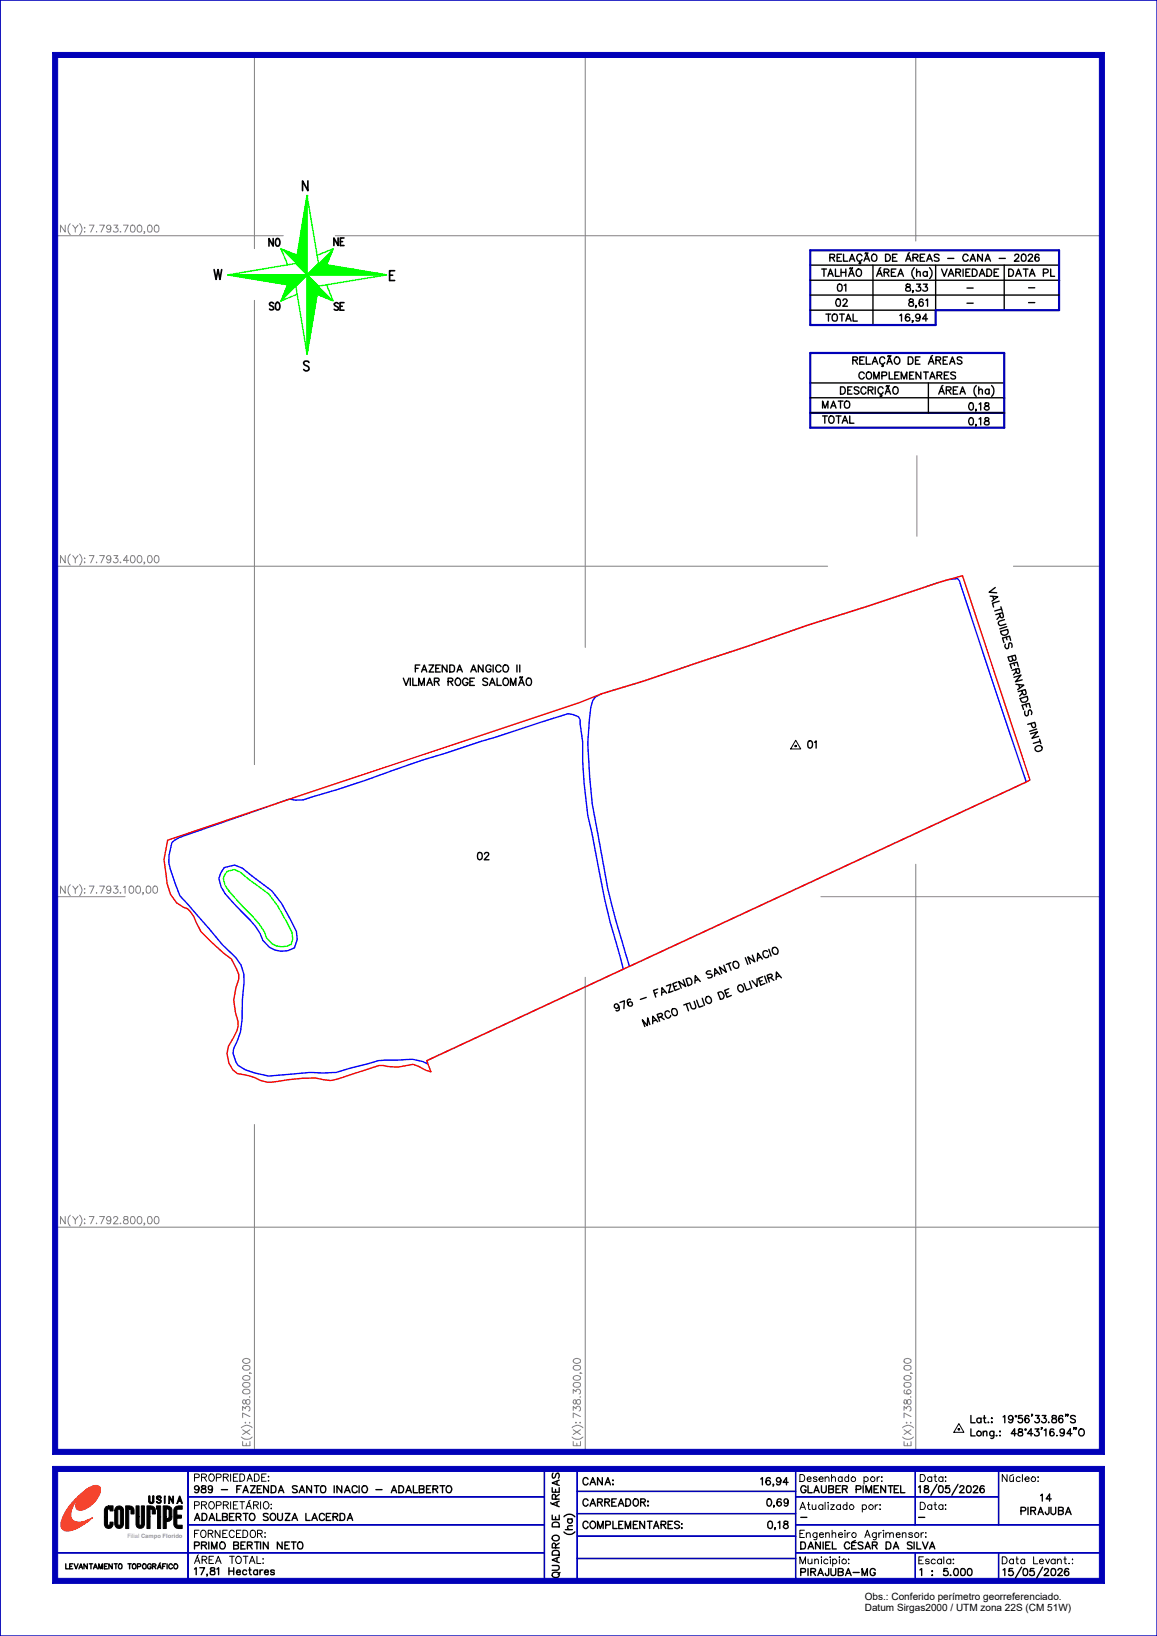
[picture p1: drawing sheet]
<svg xmlns="http://www.w3.org/2000/svg" width="210mm" height="297mm" viewBox="0 0 210 297" stroke-linecap="round" stroke-linejoin="round" font-family="sans-serif">
<!-- layer: QUADRO_DE_AREAS_COMPLEMENTARES -->
<path d="M147.1 75h35.2" fill="none" stroke="#0000b8" stroke-width=".4"/>
<!-- layer: MARGEM -->
<path d="M0 0h210v297h-210zM0 0v297" fill="none" stroke="#0000b8" stroke-width=".25"/>
<g fill="none" stroke="#0000b8" stroke-width=".18">
<path d="M9.6 266.2h190.9l-1 .9h-189zM34.1 266.7h.1v20.3h-.1zM34.1 276.8h64.7v.1h-64.7zM34.1 271.7h64.7v.1h-64.7zM34.1 276.8h64.7M34.1 271.8h64.7M34.1 266.7v20.3M98.8 266.7h.1v20h-.1zM98.8 266.7v20M104.7 266.7h.1v20h-.1zM104.7 270.7h39.7v.1h-39.7zM104.7 274.7h39.7v.2h-39.7z"/>
<path d="M104.7 278.8h39.7v.1h-39.7zM104.7 266.7v20M104.7 270.7h39.7M104.7 274.8h39.7M104.7 278.9h39.7M144.4 266.7h.1v20h-.1zM144.4 276.8h55.6v.1h-55.6zM144.4 271.7h36.9v.1h-36.9zM144.4 276.8h55.6M144.4 271.8h36.9M144.4 266.7v20M166.1 266.7h.1v10.1h-.1z"/>
<path d="M166.1 266.7v10.1M181.2 266.7h.1v10.1h-.1zM181.3 266.7v10.1M10 281.9h88.8v.1h-88.8zM10 281.9h88.8M104.7 282.9h39.7v.1h-39.7zM104.7 282.9h39.7M144.4 281.9h55.6v.1h-55.6zM144.4 281.9h55.6M166.1 281.9h.1v5h-.1zM166.1 281.9v5M181.2 281.9h.1v5h-.1z"/>
<path d="M181.3 281.9v5"/>
</g>
<path d="M9.6 266.2h190.9l-1 .9h-189z" fill="#0000b8"/>
<path d="M200.5 266.2v21.2l-1-.9v-19.4z" fill="none" stroke="#0000b8" stroke-width=".18"/>
<path d="M200.5 266.2v21.2l-1-.9v-19.4z" fill="#0000b8"/>
<path d="M9.6 287.4l.9-.9h189l1 .9z" fill="none" stroke="#0000b8" stroke-width=".18"/>
<path d="M9.6 287.4l.9-.9h189l1 .9z" fill="#0000b8"/>
<path d="M9.6 266.2l.9 .9v19.4l-.9 .9z" fill="none" stroke="#0000b8" stroke-width=".18"/>
<path d="M9.6 266.2l.9 .9v19.4l-.9 .9z" fill="#0000b8"/>
<path d="M34.1 266.7h.1v20.1h-.1zM34.1 266.7v20.1" fill="none" stroke="#0000b8" stroke-width=".18"/>
<path d="M27 271.6h.2v1a.29 .29 0 0 0 .3 .2 .29 .29 0 0 0 .2-.2v-1h.2v1a.44 .44 0 0 1-.4 .3 .44 .44 0 0 1-.5-.3zM28.5 271.7l.1-.1a.46 .46 0 0 1 .7 .4h-.2a.26 .26 0 0 0-.3-.3 .26 .26 0 0 0-.2 .3l.6 .3 .1 .2-.8-.3-.1-.2zM28.5 271.7l.1-.1a.46 .46 0 0 1 .7 .4h-.2a.26 .26 0 0 0-.3-.3 .26 .26 0 0 0-.2 .3l.6 .3a.42 .42 0 0 1-.3 .6 .42 .42 0 0 1-.5-.3h.1a.28 .28 0 0 0 .4 .2 .28 .28 0 0 0 .2-.3l-.6-.3-.1-.2zM29.8 271.6h.2v1.3h-.2zM30.6 271.6h.2l.5 1v-1h.2v1.3h-.2l-.5-1v1h-.2zM32.6 271.6h.1l.4 1.3h-.2l-.1-.3h-.4l-.1 .3h-.2zM32.6 271.9l.2 .5h-.3z" fill="none" stroke="#000" stroke-width=".18"/>
<g fill="#000">
<path d="M27 271.6h.2v1a.29 .29 0 0 0 .3 .2 .29 .29 0 0 0 .2-.2v-1h.2v1a.44 .44 0 0 1-.4 .3 .44 .44 0 0 1-.5-.3z" fill-rule="evenodd"/>
<path d="M28.5 271.7l.1-.1a.46 .46 0 0 1 .7 .4h-.2a.26 .26 0 0 0-.3-.3 .26 .26 0 0 0-.2 .3l.6 .3 .1 .2-.8-.3-.1-.2z" fill-rule="evenodd"/>
<path d="M28.5 271.7l.1-.1a.46 .46 0 0 1 .7 .4h-.2a.26 .26 0 0 0-.3-.3 .26 .26 0 0 0-.2 .3l.6 .3a.42 .42 0 0 1-.3 .6 .42 .42 0 0 1-.5-.3h.1a.28 .28 0 0 0 .4 .2 .28 .28 0 0 0 .2-.3l-.6-.3-.1-.2z" fill-rule="evenodd"/>
<path d="M29.8 271.6v1.3h.2v-1.3zM30.6 271.6v1.3h.2v-1l.5 1h.2v-1.3h-.2v1l-.5-1zM32.6 271.6l-.5 1.3h.2l.1-.3h.4l.1 .3h.2l-.4-1.3zM32.6 271.9l.2 .5h-.3z" fill-rule="evenodd"/>
</g>
<path d="M14.4 271.6l1.6-1.4-1.6 1.7z" fill="none" stroke="#ff3f00" stroke-width=".18"/>
<path d="M14.4 271.6l1.6-1.4-1.6 1.7z" fill-rule="evenodd" fill="#ff3f00"/>
<path d="M18.9 275.4h.6v1.3a.23 .23 0 0 0 .2 .2 .23 .23 0 0 0 .3-.2v-.4h.5a.91 .91 0 0 1-.8 1.2 .78 .78 0 0 1-.8-.8z" fill="none" stroke="#000" stroke-width=".18"/>
<path d="M18.9 275.4h.6v1.3a.23 .23 0 0 0 .2 .2 .23 .23 0 0 0 .3-.2v-.4h.5a.91 .91 0 0 1-.8 1.2 .78 .78 0 0 1-.8-.8z" fill-rule="evenodd" fill="#000"/>
<path d="M13.5 272.3l1.9-1.7a7.2 7.2 0 0 0-2.5 4.4 1.3 1.3 0 0 0 1.6 1.3l.8-.1 1.5-.7a8.1 8.1 0 0 1-4.7 2.5l-.2-.1a1.15 1.15 0 0 1-.8-1.7 9.2 9.2 0 0 1 2.4-3.9zM15.4 270.7a2.42 2.42 0 0 1 2.6-.9 1.58 1.58 0 0 1-.2 2 4.1 4.1 0 0 1-3.6 2.3 1.18 1.18 0 0 1-.2-1.7l.3-.6zM15.4 270.6l.7-.4z" fill="none" stroke="#ff3f00" stroke-width=".18"/>
<path d="M15.4 270.7a3.6 3.6 0 0 0-1.6 2.9 1.18 1.18 0 0 0 1.8 .2 4.5 4.5 0 0 0 2.6-3.6 1.1 1.1 0 0 0-1.7-.3zM15.4 270.6l.7-.4zM14.2 271.6a8.7 8.7 0 0 0-3.1 5.2 1.25 1.25 0 0 0 2 1l.7-.2 1.5-.9 1.5-1.2-.5 .3a2.88 2.88 0 0 1-3.1 .2 2.36 2.36 0 0 1 .2-2.8l1.1-1.6 .9-1z" fill-rule="evenodd" fill="#ff3f00"/>
<path d="M19.2 273.6l.5-.2h.8v.9h-.5v-.4l-.4 .1-.1 1.4h-.6v-1.3zM21.1 273.5a.8 .8 0 0 1 .9 0 .8 .8 0 0 1 .4 .7v2.4a.79 .79 0 0 1-.8 .9 .79 .79 0 0 1-.8-.8v-2.6zM21.5 274l.1-.1 .2 .2v2.6a.23 .23 0 0 1-.2 .2 .23 .23 0 0 1-.2-.2v-2.6zM22.8 273.4h.7a.79 .79 0 0 1 .8 .8v.7h-.5v-.8l-.1-.1-.3-.1v3.6h-.6zM24.7 273.4h.5v3.4l.1 .1 .4-.1v-3.4h.5v3.3a.76 .76 0 0 1-.7 .7 .76 .76 0 0 1-.8-.7zM26.7 273.4h.7a.79 .79 0 0 1 .8 .8v.7h-.6v-.8l-.1-.1-.3-.1v3.6h-.5zM28.4 273.4h.8v4.1h-.6v-3.5h-.2zM29.6 273.4h.9a.71 .71 0 0 1 .7 .8v1.2a.82 .82 0 0 1-1 .8v1.3h-.6zM30.2 273.9h.3l.2 .2v1.4l-.2 .2h-.3zM31.7 273.7l.4-.3h1v.6h-.9l-.1 .1v1h.8v.5h-.8v1.1l.1 .2h.9v.6h-.7a.87 .87 0 0 1-.9-.8v-2.6z" fill="none" stroke="#000" stroke-width=".18"/>
<g fill="#000">
<path d="M19.3 273.5l-.4 .6v1.3h.6l.1-1.4 .4-.1v.4h.5v-.9h-.8zM22.8 273.4v4.1h.6v-3.6l.3 .1 .1 .1v.8h.5v-.7a.79 .79 0 0 0-.8-.8zM24.7 273.4v3.3a.76 .76 0 0 0 .8 .7 .76 .76 0 0 0 .7-.7v-3.3h-.5v3.4l-.1 .1-.4-.1v-3.4zM26.7 273.4v4.1h.5v-3.6l.3 .1 .1 .1v.8h.6v-.7a.79 .79 0 0 0-.8-.8zM28.4 273.4v.6h.2v3.5h.6v-4.1zM29.6 273.4v4.1h.6v-1.3a.88 .88 0 0 0 1-.8v-1.2a.79 .79 0 0 0-.8-.8zM30.2 273.9h.3l.2 .2v1.4l-.2 .2h-.3zM31.9 273.5l-.4 .6v2.6a.87 .87 0 0 0 .9 .8h.7v-.6h-.9l-.1-.2v-1.1h.8v-.5h-.8v-1l.1-.1h.9v-.6h-.7z" fill-rule="evenodd"/>
<path d="M21.1 273.5l-.3 .6v2.6a.79 .79 0 0 0 .8 .8 .79 .79 0 0 0 .8-.9v-2.4a.8 .8 0 0 0-.4-.7 .8 .8 0 0 0-.9 0zM21.5 274l.1-.1 .2 .2v2.6a.23 .23 0 0 1-.2 .2 .23 .23 0 0 1-.2-.2v-2.6z" fill-rule="evenodd"/>
</g>
<path d="M27 272.6v-1h.2v1M27 272.5l.1 .2 .3 .2M27.2 272.5l.2 .3M27.4 272.8h.1M27.4 272.9h.1M27.7 272.6v-1h.2v1M27.7 272.5l-.2 .3M27.9 272.5v.2l-.4 .2" fill="none" stroke="#000" stroke-width=".25"/>
<!-- layer: QUADRO_DE_AREAS_CANA_2026 -->
<path d="M147.1 45.4h45.1v10.9h-22.4v2.7h-22.7z" fill="none" stroke="#0000b8" stroke-width=".4"/>
<path d="M147.1 48.1h45.1M147.1 50.9h45.1M147.1 53.6h45.1M158.4 48.1v10.9M169.8 48.1v8.2h-22.7M182.3 48.1v8.2" fill="none" stroke="#000" stroke-width=".25"/>
<!-- layer: SETA_NORTE -->
<g fill="none" stroke="#0f0" stroke-width=".25">
<path d="M55.7 35.5h.1M55.7 35.5l2.1 12.3 12.4 2.1-12.4 2-2.1 12.4-2-12.4-12.3-2 12.3-2.1zM55.7 35.5v28.8M55.7 35.8h.1M55.7 35.9v.1M55.7 36l-.1 .1M55.7 36.1l-.1 .2M55.7 36.3l-.1 .1M55.7 36.4l-.1 .2M55.7 36.5l-.2 .3M55.7 36.7l-.2 .2M55.7 36.8l-.2 .3"/>
<path d="M55.7 36.9l-.2 .3M55.7 37.1l-.3 .3M55.7 37.2l-.3 .3M55.7 37.3l-.3 .4M55.7 37.4l-.3 .4M55.7 37.6l-.4 .4M55.7 37.7l-.4 .4M55.7 37.8l-.4 .5M55.7 37.9l-.4 .5M55.7 38.1l-.5 .5M55.7 38.2l-.5 .5M55.7 38.3l-.5 .6"/>
<path d="M55.7 38.4l-.5 .6M55.7 38.6l-.6 .6M55.7 38.7l-.6 .6M55.7 38.8l-.6 .7M55.7 38.9l-.6 .7M55.7 39.1l-.7 .7M55.7 39.2l-.7 .8M55.7 39.3l-.7 .8M55.7 39.5l-.7 .8M55.7 39.6l-.8 .8M55.7 39.7l-.8 .9M55.7 39.9l-.8 .8"/>
<path d="M41.4 49.9h28.8M41.5 49.9h.1M41.8 49.9l-.1 .1M41.9 49.9l-.1 .1M42 49.9l-.1 .1M42.2 49.9l-.2 .1M42.3 49.9l-.1 .1M42.4 49.9l-.1 .2M42.5 49.9l-.1 .2M42.7 49.9l-.2 .2M42.8 49.9l-.2 .2M42.9 49.9l-.2 .2"/>
<path d="M43 49.9l-.2 .2M43.2 49.9l-.3 .3M43.3 49.9l-.3 .3M43.4 49.9l-.3 .3M43.5 49.9l-.3 .3M43.7 49.9l-.4 .3M43.8 49.9l-.4 .3M43.9 49.9l-.3 .4M44 49.9l-.3 .4M44.2 49.9l-.4 .4M44.3 49.9l-.4 .4M44.4 49.9l-.4 .4"/>
<path d="M44.6 49.9l-.5 .5M44.7 49.9l-.5 .5M44.8 49.9l-.5 .5M45 49.9l-.6 .5M45.1 49.9l-.5 .5M45.2 49.9l-.5 .5M45.3 49.9l-.5 .6M45.5 49.9l-.6 .6M45.6 49.9l-.6 .6M45.7 49.9l-.6 .6M45.8 49.9l-.6 .6M46 49.9l-.7 .7"/>
<path d="M46.1 49.9l-.7 .7M46.2 49.9l-.7 .7M46.3 49.9l-.7 .7M46.5 49.9l-.7 .7M46.6 49.9l-.7 .7M46.7 49.9l-.7 .8M46.8 49.9l-.7 .8M47 49.9l-.8 .8M47.1 49.9l-.8 .8M47.2 49.9l-.8 .8M47.3 49.9l-.8 .8M47.5 49.9l-.9 .9"/>
<path d="M47.6 49.9l-.9 .9M47.8 49.9l-1 .9M47.9 49.9l-1 .9M48 49.9l-1 .9M48.2 49.9l-1 1M48.3 49.9l-1 1M48.4 49.9l-1 1M48.5 49.9l-1 1M48.7 49.9l-1.1 1M48.8 49.9l-1.1 1M48.9 49.9l-1 1.1M49 49.9l-1 1.1"/>
<path d="M49.2 49.9l-1.1 1.1M49.3 49.9l-1.1 1.1M49.4 49.9l-1.1 1.1M49.5 49.9l-1.1 1.1M49.7 49.9l-1.2 1.2M49.8 49.9l-1.2 1.2M49.9 49.9l-1.2 1.2M50 49.9l-1.2 1.2M50.2 49.9l-1.3 1.2M50.3 49.9l-1.3 1.3M50.4 49.9l-1.3 1.3M50.5 49.9l-1.2 1.3"/>
<path d="M50.7 49.9l-1.3 1.3M50.8 49.9l-1.3 1.3M51 49.9l-1.4 1.3M51.1 49.9l-1.4 1.4M51.2 49.9l-1.4 1.4M51.2 45.2l2.5 2.6M51.3 49.9l-1.4 1.4M51.4 45.3l2.3 2.3M51.5 49.9l-1.5 1.4M51.6 49.9l-1.5 1.4M51.6 45.4l2.1 2.1M51.7 49.9l-1.5 1.4"/>
<path d="M51.8 49.9l-1.5 1.5M52 49.9l-1.6 1.5M52.1 49.9l-1.6 1.5M52.1 45.6l1.7 1.7M52.2 49.9l-1.6 1.5M52.2 51.7l-1.2 2.9M52.3 45.6l1.5 1.6M52.3 49.9l-1.5 1.5M52.5 49.9l-1.6 1.6M52.6 49.9l-1.6 1.6M52.7 51.7l-.8 .9M52.7 45.8l1.1 1.2"/>
<path d="M52.7 49.9l-1.6 1.6M52.8 51.8l-1 1M52.8 49.9l-1.6 1.6M52.9 45.9l.9 1M53 49.9l-1.7 1.6M53.1 49.9l-1.6 1.6M53.2 49.9l-1.6 1.7M53.3 46.1l.6 .6M53.3 49.9l-1.6 1.7M53.5 49.9l-1.7 1.7M53.5 46.1l.4 .5M53.6 49.9l-1.7 1.7"/>
<path d="M53.6 51.9l-2.5 2.5M53.7 47.8l4.1 4.1M53.7 46.3l.2 .2M53.7 49.9l-1.7 1.7M53.8 49.9l-1.7 1.8M53.9 46.3v.1M53.9 53.4l-2.9 1.2M53.9 46.4l-2.9-1.2 1.2 2.9M54 49.9l-1.8 1.8M54.1 49.9l-2 2M54.3 49.9l-2.3 2.2M54.4 49.9l-2.5 2.4"/>
<path d="M54.5 49.9l-1.9 1.8M54.6 49.9l-1.9 1.9M54.8 49.9l-3.1 3.1M54.9 49.9l-3.3 3.3M55 49.9l-3.5 3.5M55.1 49.9l-3.6 3.7M55.3 49.9l-3.9 3.9M55.4 49.9l-4.1 4.1M55.5 49.9l-4.3 4.3M55.6 49.9l-2 2M55.7 40.5l-.9 1M55.7 40l-.8 .9"/>
<path d="M55.7 40.1l-.9 .9M55.7 40.3l-.9 .9M55.7 40.4l-.9 .9M55.7 40.6l-1 1M55.7 40.8l-1 1M55.7 40.9l-1 1M55.7 41l-1 1.1M55.7 41.1l-1.1 1.1M55.7 41.3l-1.1 1.1M55.7 41.4l-1.1 1.1M55.7 41.5l-1.1 1.2M55.7 41.6l-1.1 1.2"/>
<path d="M55.7 41.8l-1.2 1.2M55.7 41.9l-1.2 1.3M55.7 42l-1.2 1.3M55.7 42.1l-1.2 1.4M55.7 42.3l-1.3 1.3M55.7 42.4l-1.3 1.4M55.7 42.5l-1.3 1.4M55.7 42.6l-1.3 1.5M55.7 42.8l-1.4 1.4M55.7 42.9l-1.4 1.5M55.7 43.1l-1.4 1.4M55.7 43.2l-1.4 1.5"/>
<path d="M55.7 43.3l-1.5 1.5M55.7 43.4l-1.5 1.6M55.7 43.6l-1.5 1.5M55.7 43.7l-1.5 1.6M55.7 43.8l-1.6 1.6M55.7 43.9l-1.6 1.7M55.7 44.1l-1.6 1.6M55.7 44.2l-1.6 1.7M55.7 44.3l-1.7 1.7M55.7 44.4l-1.7 1.8M55.7 44.6l-1.8 1.8M55.7 44.7l-1.8 1.8"/>
<path d="M55.7 44.8l-1.8 1.9M55.7 44.9l-1.8 1.9-.8-.8M55.7 45.1l-1.9 1.9M55.7 45.2l-1.9 1.9-1.3-1.4M55.7 45.3l-1.9 2M55.7 45.4l-1.9 2-2-1.9M55.7 45.6l-2 2M55.7 45.7l-2 2M55.7 45.8l-2 2.1M55.7 45.9l-1.9 2M55.7 46.1l-1.9 1.9M55.7 46.2l-1.8 1.9"/>
<path d="M55.7 46.4l-1.7 1.7M55.7 46.5l-1.6 1.7M55.7 46.6l-1.6 1.6M55.7 46.7l-1.5 1.6M55.7 46.9l-1.4 1.5M55.7 47l-1.4 1.4M55.7 47.1l-1.3 1.4M55.7 47.3l-1.3 1.3M55.7 47.4l-1.2 1.2M55.7 47.5l-1.1 1.2M55.7 47.6l-1.1 1.1M55.7 47.8l-1 1"/>
<path d="M55.7 47.9l-.9 1M55.7 48l-.9 .9M55.7 48.1l-.8 .9M55.7 48.3l-.8 .8M55.7 48.4l-.7 .7M55.7 48.5l-.6 .7M55.7 48.6l-.6 .6M55.7 48.8l-.5 .6M55.7 48.9l-.4 .5M55.7 49l-.4 .5M55.7 49.1l-.3 .4M55.7 49.3l-.3 .3"/>
<path d="M55.7 49.4l-.2 .3M55.7 49.6l-.1 .1M55.7 49.7l-.1 .1M55.7 49.8v.1M55.8 50l-.1 .1M55.9 50l-.2 .2M55.9 50.1l-.2 .2M56 50.2l-.3 .2M56.1 50.2l-.4 .4M56.1 50.3l-.4 .4M56.2 50.4l-.5 .4M56.3 50.4l-.6 .5"/>
<path d="M56.3 50.5l-.6 .6M56.4 50.5l-.7 .7M56.5 59.9l-.8 .7M56.5 59.8l-.8 .7M56.5 50.6l-.8 .7M56.5 59.6l-.8 .8M56.5 59.5l-.8 .7M56.5 50.7l-.8 .7M56.6 59.3l-.9 .8M56.6 59.2l-.9 .8M56.6 50.7l-.9 .9M56.6 59l-.9 .9"/>
<path d="M56.6 58.8l-.9 .9M56.6 50.8l-.9 .9M56.7 58.7l-1 .9M56.7 58.5l-1 1M56.7 58.4l-1 1M56.7 58.2l-1 1M56.7 50.9l-1 .9M56.8 58.1l-1.1 1M56.8 57.9l-1.1 1.1M56.8 50.9l-1.1 1M56.8 57.8l-1.1 1M56.8 57.6l-1.1 1.1"/>
<path d="M56.8 51l-1.1 1.1M56.9 57.5l-1.2 1.1M56.9 57.3l-1.2 1.1M56.9 51l-1.2 1.2M56.9 57.2l-1.2 1.1M56.9 57l-1.2 1.2M57 56.9l-1.3 1.2M57 56.7l-1.3 1.2M57 51.1l-1.3 1.2M57 56.6l-1.3 1.2M57 56.4l-1.3 1.3M57 51.2l-1.3 1.2"/>
<path d="M57.1 56.2l-1.4 1.4M57.1 56.1l-1.4 1.3M57.1 51.2l-1.4 1.4M57.1 55.9l-1.4 1.4M57.1 55.8l-1.4 1.4M57.1 51.3l-1.4 1.4M57.2 55.6l-1.5 1.5M57.2 55.4l-1.5 1.5M57.3 55.3l-1.6 1.5M57.3 55.1l-1.6 1.6M57.3 51.4l-1.6 1.5M57.3 55l-1.6 1.6"/>
<path d="M57.3 54.8l-1.6 1.6M57.3 51.4l-1.6 1.6M57.4 54.7l-1.7 1.6M57.4 54.5l-1.7 1.7M57.4 51.5l-1.7 1.6M57.4 54.4l-1.7 1.7M57.4 54.2l-1.7 1.7M57.4 51.6l-1.7 1.6M57.5 54.1l-1.8 1.7M57.5 53.9l-1.8 1.7M57.5 53.8l-1.8 1.7M57.5 53.6l-1.8 1.8"/>
<path d="M57.5 53.5l-1.8 1.8M57.5 51.6l-1.8 1.8M57.6 53.2l-1.9 1.8M57.6 51.7l-1.9 1.8M57.6 53.2l.4 .4M57.6 46.4l2.9-1.2-1.2 2.8M57.6 53l-1.9 1.9M57.6 51.7l-1.9 1.9M57.6 53.1l.6 .6M57.6 53l.8 .8M57.7 52.7l-2 1.9M57.7 52.6l-2 1.9"/>
<path d="M57.7 51.8l-2 1.9M57.7 52.8l1.1 1.2M57.7 52.7l1.3 1.3M57.7 52.4l-2 2M57.7 52.2l-2 2M57.7 52.6l1.5 1.5M57.7 52.4l1.7 1.8M57.7 52.3l1.9 2M57.8 52.1l-2.1 2M57.8 51.9l-2.1 2.1M57.8 51.9l-2.1 2M57.8 52.2l2 2.2"/>
<path d="M57.8 52.1l2.2 2.3M57.8 52l2.5 2.5M57.8 53.5l-.2-.2-1.9 1.8M57.8 47.9l-2 2M57.8 47.8l-6.8 6.8M58.2 47.9l-2 2M58.3 47.9l-2 2M58.4 47.9l-2 2M58.5 48l-2 1.9M58.6 48l-1.9 1.9M58.6 53.9l-1-1-1.9 1.8M58.7 48l-1.9 1.9"/>
<path d="M58.8 48l-1.9 1.9M59 48l-1.8 1.9M59.1 48.1l-1.8 1.8M59.2 48.1l-1.7 1.8M59.3 51.7l1.2 2.9-2.9-1.1M59.3 48.1l-1.7 1.8M59.4 47.8l-.2 .3M59.4 48.1l-1.7 1.8M59.5 47.6l-.5 .5M59.5 48.1l-1.7 1.8M59.6 47.4l-2.6 2.5M59.6 47.2l-.8 .8"/>
<path d="M59.7 48.2l-1.7 1.7M59.7 47l-1 1M59.8 48.2l-1.7 1.7M59.8 46.8l-1.2 1.2M59.9 48.2l-1.7 1.7M59.9 46.6l-1.4 1.4M60 48.2l-1.7 1.7M60 46.4l-1.6 1.6M60 46.2l-1.7 1.7M60.1 48.2l-1.6 1.7M60.1 46l-1.9 1.9M60.2 48.2l-1.6 1.7"/>
<path d="M60.2 45.8l-2.1 2.1M60.3 45.6l-4.3 4.3M60.4 48.3l-1.7 1.6M60.4 45.3l-4.5 4.6M60.5 48.3l-1.7 1.6M60.6 48.3l-1.6 1.6M60.7 48.3l-1.6 1.6M60.8 48.3l-1.6 1.6M60.9 48.4l-1.6 1.5M61 48.4l-1.5 1.5M61.1 48.4l-1.5 1.5M61.2 48.4l-1.5 1.5"/>
<path d="M61.3 48.4l-1.5 1.5M61.4 48.4l-1.4 1.5M61.5 48.5l-1.4 1.4M61.6 48.5l-1.4 1.4M61.8 48.5l-1.4 1.4M61.9 48.5l-1.4 1.4M62 48.5l-1.4 1.4M62.1 48.5l-1.3 1.4M62.2 48.6l-1.3 1.3M62.3 48.6l-1.3 1.3M62.4 48.6l-1.3 1.3M62.5 48.6l-1.2 1.3"/>
<path d="M62.6 48.6l-1.2 1.3M62.7 48.7l-1.2 1.2M62.8 48.7l-1.2 1.2M62.9 48.7l-1.1 1.2M63 48.7l-1.1 1.2M63.2 48.7l-1.2 1.2M63.3 48.7l-1.2 1.2M63.4 48.8l-1.1 1.1M63.5 48.8l-1.1 1.1M63.6 48.8l-1.1 1.1M63.7 48.8l-1.1 1.1M63.8 48.8l-1 1.1"/>
<path d="M64 48.8l-1.1 1.1M64.1 48.9l-1.1 1M64.2 48.9l-1.1 1M64.3 48.9l-1 1M64.4 48.9l-1 1M64.5 48.9l-.9 1M64.6 49l-.9 .9M64.7 49l-.9 .9M64.8 49l-.8 .9M64.9 49l-.8 .9M65 49l-.8 .9M65.1 49l-.8 .9"/>
<path d="M65.2 49.1l-.7 .8M65.4 49.1l-.8 .8M65.5 49.1l-.8 .8M65.6 49.1l-.8 .8M65.7 49.1l-.7 .8M65.8 49.1l-.7 .8M65.9 49.2l-.7 .7M66 49.2l-.7 .7M66.1 49.2l-.6 .7M66.2 49.2l-.6 .7M66.3 49.2l-.6 .7M66.4 49.3l-.6 .6"/>
<path d="M66.5 49.3l-.5 .6M66.6 49.3l-.5 .6M66.8 49.4l-.6 .5M66.9 49.4l-.6 .5M67 49.4l-.5 .5M67.1 49.4l-.5 .5M67.2 49.4l-.4 .5M67.3 49.4l-.4 .5M67.5 49.5l-.5 .4M67.6 49.5l-.5 .4M67.7 49.5l-.4 .4M67.8 49.5l-.4 .4"/>
<path d="M67.9 49.5l-.4 .4M68 49.6l-.4 .3M68.1 49.6l-.3 .3M68.2 49.6l-.3 .3M68.3 49.6l-.3 .3M68.4 49.6l-.3 .3M68.5 49.6l-.2 .3M68.6 49.7l-.2 .2M68.7 49.7l-.2 .2M68.9 49.7l-.3 .2M69 49.7l-.2 .2M69.1 49.7l-.2 .2"/>
<path d="M69.2 49.7l-.2 .2M69.3 49.8l-.2 .1M69.4 49.8l-.1 .1M69.5 49.8l-.1 .1M69.6 49.8l-.1 .1M69.7 49.8l-.1 .1M69.8 49.9h.1M70 49.9h-.1M55.7 64.2h.1M55.8 64l-.1 .1M55.8 63.9h-.1M55.8 63.7l-.1 .1"/>
<path d="M55.9 63.6l-.2 .1M55.9 63.4l-.2 .2M55.9 63.3l-.2 .1M55.9 63.1l-.2 .2M56 63l-.3 .2M56 62.8l-.3 .3M56 62.7l-.3 .2M56 62.5l-.3 .3M56.1 62.4l-.4 .3M56.1 62.2l-.4 .3M56.1 62.1l-.4 .3M56.1 61.9l-.4 .4"/>
<path d="M56.2 61.7l-.5 .5M56.2 61.6l-.5 .4M56.2 61.4l-.5 .5M56.2 61.3l-.5 .4M56.3 61.1l-.6 .5M56.3 61l-.6 .5M56.3 60.8l-.6 .6M56.3 60.7l-.6 .5M56.4 60.5l-.7 .6M56.4 60.4l-.7 .6M56.4 60.2l-.7 .7M56.4 60.1l-.7 .6"/>
</g>
<!-- layer: TEXTO -->
<path d="M173.9 259.4l.1 .1h-.1zM173.9 259.4l.1 .1zM173.9 259.6l.1-.1v.1zM174 258.4l1 1.6h-1.9zM174 259.4h.1l-.1 .1zM174 259.5h.2l-.1 .1zM174 259.5l.1 .1h-.1zM174.1 259.4l.1 .1h-.2z" fill="none" stroke="#000" stroke-width=".18"/>
<path d="M173.9 259.4l.1 .1h-.1zM173.9 259.4l.1 .1zM174 259.4h.1l-.1 .1zM174.1 259.4l.1 .1h-.2zM174 259.5h.2l-.1 .1zM174 259.5l.1 .1h-.1zM173.9 259.6l.1-.1v.1zM173.9 259.5h.1l-.1 .1z" fill="#000"/>
<!-- layer: MALHA -->
<g fill="none" stroke="#808080" stroke-width=".18">
<path d="M46.2 10v35.1M106.2 10v107.5M166.2 10v33.8M10 42.8h41.4M46.2 54.5v84.3M60.9 42.8h139.1M166.4 82.7v14.7M10 102.8h140.2M183.9 102.8h16.1M166.2 156.9v106.7M10 162.8h12.7M106.2 177.4v86.2"/>
<path d="M149 162.8h51M46.2 204.1v59.5M10 222.8h190"/>
</g>
<!-- layer: MARGEM -->
<path d="M199.5 10.4l1-.9v254.5l-1-.9z" fill="none" stroke="#0000b8" stroke-width=".18"/>
<path d="M199.5 10.4l1-.9v254.5l-1-.9z" fill="#0000b8"/>
<path d="M9.6 9.5h190.9l-1 .9h-189z" fill="none" stroke="#0000b8" stroke-width=".18"/>
<path d="M9.6 9.5h190.9l-1 .9h-189z" fill="#0000b8"/>
<path d="M9.6 9.5l.9 .9v252.7l-.9 .9z" fill="none" stroke="#0000b8" stroke-width=".18"/>
<path d="M9.6 9.5l.9 .9v252.7l-.9 .9z" fill="#0000b8"/>
<path d="M10.5 263.1h189l1 .9h-190.9z" fill="none" stroke="#0000b8" stroke-width=".18"/>
<path d="M10.5 263.1h189l1 .9h-190.9z" fill="#0000b8"/>
<!-- layer: TEXTO -->
<path d="M144.3 135.4l.1 .1h-.1zM144.3 135.4l.1-.1v.2zM144.3 135.5h.1v.1zM144.4 134.4l.9 1.6h-1.8zM144.4 135.3l.1 .1-.1 .1zM144.4 135.5h.2zM144.4 135.5h.1l-.1 .1zM144.5 135.4l.1 .1h-.2z" fill="none" stroke="#000" stroke-width=".18"/>
<path d="M144.3 135.4l.1 .1h-.1zM144.3 135.4l.1-.1v.2zM144.4 135.3l.1 .1-.1 .1zM144.5 135.4l.1 .1h-.2zM144.4 135.5h.2zM144.4 135.5h.1l-.1 .1zM144.3 135.5h.1v.1zM144.3 135.5h.1z" fill="#000"/>
<!-- layer: MATO -->
<path d="M41.2 158.2l1.3-.3 1.1 .4 1.6 1.3 3.6 2.7 1.6 2.2 2.6 4.8 .1 1.2-.3 1a3.3 3.3 0 0 1-4.8-2.3l-.9-1.4-1.1-1.3a41.5 41.5 0 0 1-5.2-5.8l-.3-1.2z" fill="none" stroke="#0f0" stroke-width=".25"/>
<!-- layer: 0114000989002 -->
<path d="M31.2 153l.5-.5 .9-.5 19.9-6.9 1.1 .2 1.4-.1a215.7 215.7 0 0 0 16.7-5.5l5.1-1.8 26.3-8.3 .9 .1 1 .4 .3 .6 .5 4.1v3.6l.2 3.8 .7 5.8 .7 3.3 1.3 6.7a115.2 115.2 0 0 0 3.8 15.6l.6 2.3-35.6 16.7 .2 .6-1-.5-1.8-.4-6.3 .3-7.6 2.1-2.4 .1-2.3-.1-3.9 .3a12.3 12.3 0 0 1-9.2-1.6 3.4 3.4 0 0 1-.1-4.5l.5-1.5 .3-2.3 .1-3.6 .3-3.2-.1-1.5-.5-1.6-.9-1.4-2.5-2.3-7.6-8.9-1.8-4.7-.3-1.3 .1-1.3zM40.7 157.5l1.9-.5 1.4 .6 5.3 4.1 1.8 2.3 2.7 5.1 .1 1.5-.5 1.5a4.1 4.1 0 0 1-6.2-2.6l-.7-1.2-1.1-1.2-4.5-4.8-.8-1.3-.4-1.5 .4-1z" fill="none" stroke="#00f" stroke-width=".25"/>
<!-- layer: QUADRO_DE_AREAS_COMPLEMENTARES -->
<path d="M147.1 64.1h35.2v13.5h-35.2z" fill="none" stroke="#0000b8" stroke-width=".4"/>
<path d="M147.1 69.5h35.2M147.1 72.2h35.2M147.1 75h35.2M168.5 69.5v5.5" fill="none" stroke="#000" stroke-width=".25"/>
<!-- layer: 0114000989001 -->
<path d="M108.1 126.5l1.1-.5 7.7-2.4 18.6-6.2 11.1-3.9 11-3.5 12.8-4.3 1.7-.5 1.7-.2 .3 .4 12.2 36.6-72.1 33.4-1.2-4.1a120.2 120.2 0 0 1-4.3-18.8l-1.2-6.6-.5-4.8-.3-6.2 .5-6.5 .4-1.2z" fill="none" stroke="#00f" stroke-width=".25"/>
<!-- layer: 0114000989 -->
<path d="M30.4 152.5l74.7-24.9 4.1-1.6 7.7-2.4 18.6-6.2 11.1-3.9 11-3.5 12.8-4.3 4.3-1.2 12.2 37.1-109.4 51 .7 2-.8-.3-2.4-1.1-2.8 .5-3.4-.3-6.5 2.2a6.1 6.1 0 0 1-5 .1 47.6 47.6 0 0 0-8.1 .8h-.7l-1.3-.4a10.7 10.7 0 0 0-4.1-1.2 4.3 4.3 0 0 1-.7-6.5 4.3 4.3 0 0 0 .3-4.7l-.3-2.1 .4-2.3 .5-1.5v-.9l-.4-1-.9-1.8-1.5-1.1-4-3.9-.9-1.6a3.6 3.6 0 0 0-2.3-2.8 6.1 6.1 0 0 1-3.1-5.7l-.4-3z" fill="none" stroke="#f00" stroke-width=".25"/>
<g font-size="2.5">
<text x="54.9" y="34.6">N</text>
<text x="38.9" y="50.7">W</text>
<text x="70.7" y="50.9">E</text>
<text x="55.1" y="67.3">S</text>
</g>
<g font-size="1.9">
<text x="48.8" y="44.7">NO</text>
<text x="60.6" y="44.6">NE</text>
<text x="48.9" y="56.3">SO</text>
<text x="60.7" y="56.3">SE</text>
</g>
<g font-size="1.8" fill="#808080">
<text x="11" y="42.1">N(Y):7.793.700,00</text>
<text x="11" y="102.2">N(Y):7.793.400,00</text>
<text x="11" y="162.2">N(Y):7.793.100,00</text>
<text x="11" y="222.2">N(Y):7.792.800,00</text>
<text x="45.4" y="262.5" transform="rotate(-90 45.4 262.5)">E(X):738.000,00</text>
<text x="105.4" y="262.5" transform="rotate(-90 105.4 262.5)">E(X):738.300,00</text>
<text x="165.4" y="262.5" transform="rotate(-90 165.4 262.5)">E(X):738.600,00</text>
</g>
<g font-size="1.8">
<text x="150.6" y="47.4">RELAÇÃO DE ÁREAS - CANA - 2026</text>
<text x="149.1" y="50.2">TALHÃO</text>
<text x="152" y="52.9">01</text>
<text x="159.1" y="50.2">ÁREA (ha)</text>
<text x="164.4" y="52.9">8,33</text>
<text x="170.9" y="50.2">VARIEDADE</text>
<text x="175.5" y="52.9">-</text>
<text x="183.1" y="50.2">DATA PL</text>
<text x="186.7" y="52.8">-</text>
<text x="149.9" y="58.3">TOTAL</text>
<text x="151.7" y="55.6">02</text>
<text x="163.3" y="58.3">16,94</text>
<text x="164.9" y="55.6">8,61</text>
<text x="175.5" y="55.6">-</text>
<text x="186.7" y="55.5">-</text>
<text x="152.6" y="71.5">DESCRIÇÃO</text>
<text x="154.8" y="66.1">RELAÇÃO DE ÁREAS</text>
<text x="155.9" y="68.8">COMPLEMENTARES</text>
<text x="170.4" y="71.5">ÁREA (ha)</text>
<text x="149.3" y="74.1">MATO</text>
<text x="149.3" y="76.8">TOTAL</text>
<text x="175.8" y="74.4">0,18</text>
<text x="175.8" y="77.1">0,18</text>
<text x="179.4" y="107" transform="rotate(74 179.4 107)">VALTRUIDES BERNARDES PINTO</text>
<text x="73.2" y="124.4">VILMAR ROGE SALOMÃO</text>
<text x="75.4" y="122">FAZENDA ANGICO II</text>
<text x="146.6" y="135.8">01</text>
<text x="86.7" y="156.1">02</text>
<text x="111.8" y="183.6" transform="rotate(-20 111.8 183.6)">976 - FAZENDA SANTO INACIO</text>
<text x="117" y="186.4" transform="rotate(-20 117 186.4)">MARCO TULIO DE OLIVEIRA</text>
<text x="176.2" y="258.3">Lat.: 19°56'33.86&quot;S</text>
<text x="176.2" y="260.7">Long.: 48°43'16.94&quot;O</text>
<text x="35.3" y="268.9">PROPRIEDADE:</text>
<text x="105.8" y="269.6">CANA:</text>
<text x="138.1" y="269.6">16,94</text>
<text x="145.2" y="269">Desenhado por:</text>
<text x="167" y="269">Data:</text>
<text x="181.9" y="269">Núcleo:</text>
<text x="35.3" y="271">989 - FAZENDA SANTO INACIO - ADALBERTO</text>
<text x="35.3" y="273.9">PROPRIETÁRIO:</text>
<text x="105.8" y="273.4">CARREADOR:</text>
<text x="139.2" y="273.4">0,69</text>
<text x="145.2" y="274">Atualizado por:</text>
<text x="145.3" y="271">GLAUBER PIMENTEL</text>
<text x="166.7" y="271">18/05/2026</text>
<text x="167" y="274">Data:</text>
<text x="185.3" y="275">PIRAJUBA</text>
<text x="188.9" y="272.5">14</text>
<text x="35.3" y="276">ADALBERTO SOUZA LACERDA</text>
<text x="35.3" y="281.2">PRIMO BERTIN NETO</text>
<text x="35.3" y="279.1">FORNECEDOR:</text>
<text x="103.9" y="278.6" transform="rotate(-90 103.9 278.6)">(ha)</text>
<text x="105.8" y="277.5">COMPLEMENTARES:</text>
<text x="139.3" y="277.5">0,18</text>
<text x="145.2" y="279.1">Engenheiro Agrimensor:</text>
<text x="145.3" y="281.2">DANIEL CÉSAR DA SILVA</text>
<text x="145.3" y="276">-</text>
<text x="166.7" y="276">-</text>
<text x="35.3" y="283.8">ÁREA TOTAL:</text>
<text x="35.3" y="285.9">17,81 Hectares</text>
<text x="101.5" y="286.4" transform="rotate(-90 101.5 286.4)">QUADRO DE ÁREAS</text>
<text x="145.2" y="283.9">Municipio:</text>
<text x="145.3" y="286">PIRAJUBA-MG</text>
<text x="166.8" y="283.9">Escala:</text>
<text x="167" y="286">1 : 5.000</text>
<text x="181.9" y="283.9">Data Levant.:</text>
<text x="182.1" y="286">15/05/2026</text>
<text x="157" y="290.4">Obs.: Conferido perímetro georreferenciado.</text>
<text x="157" y="292.5">Datum Sirgas2000 / UTM zona 22S (CM 51W)</text>
</g>
<text font-size="1.3" x="11.9" y="284.8">LEVANTAMENTO TOPOGRÁFICO</text>
<text font-size="1.1" fill="#989898" x="23.1" y="279.1">Filial Campo Florido</text>
</svg>
